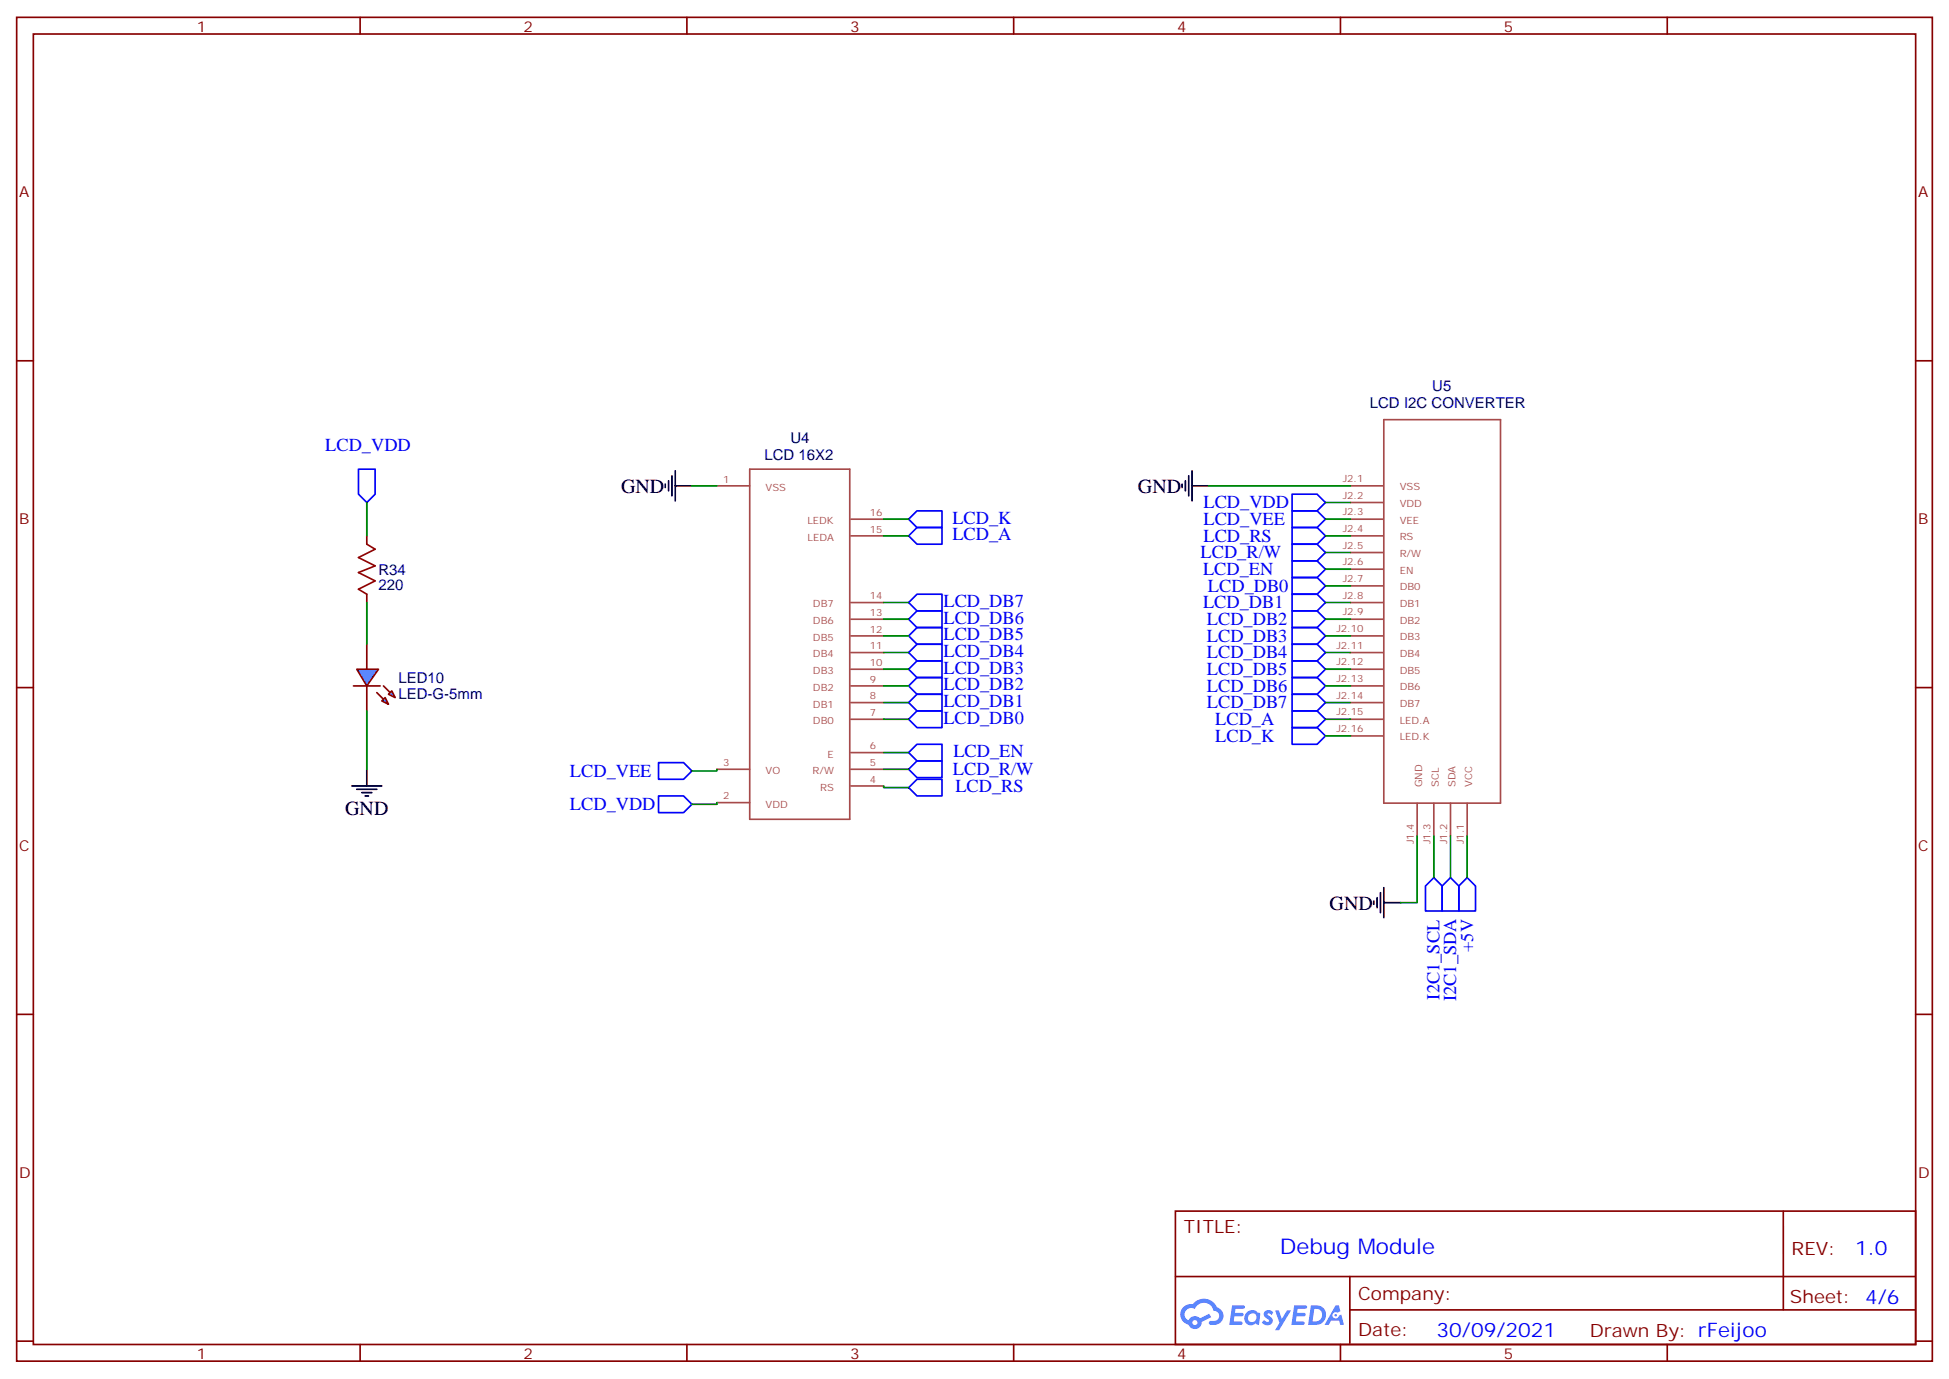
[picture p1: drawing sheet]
<svg xmlns="http://www.w3.org/2000/svg" width="412mm" height="292mm" viewBox="0 0 412 292" stroke-linecap="round" stroke-linejoin="round" font-family="sans-serif">
<g fill="none" stroke="#870000" stroke-width=".35">
<path d="M3.5 3.7h405.4v284.3h-405.4zM7.1 7.2h398.2v277.3h-398.2zM76.2 3.7v3.5M145.3 3.7v3.5M214.5 3.7v3.5M283.6 3.7v3.5M352.8 3.7v3.5M3.5 76.3h3.6M405.3 76.3h3.6M3.5 145.5h3.6M405.3 145.5h3.6M3.5 214.6h3.6"/>
<path d="M405.3 214.6h3.6M248.7 256.3h156.6v28.2h-156.6zM377.3 256.3v20.9M248.7 270.1h156.5M285.6 277.2h119.6M285.6 270.1v14.1M3.5 283.8h3.6M76.2 284.5v3.5M145.3 284.5v3.5M214.5 284.5v3.5M283.6 284.5v3.5M352.8 284.5v3.5"/>
<path d="M405.3 283.8h3.6"/>
</g>
<g fill="#5487ff">
<path d="M267.7 277.4a1.22 1.22 0 0 1 1.7 .3l-.4 .6a.47 .47 0 0 0-.3-.4 .47 .47 0 0 0-.5 .2v.1a1.55 1.55 0 0 1 1.1 1.5 1.34 1.34 0 0 1-2.3 .1l.5-.5 .7 .4a.29 .29 0 0 0 .3-.2 .29 .29 0 0 0-.2-.4 1.04 1.04 0 0 1-.6-1.7z"/>
<path d="M260.7 276.2h2.1a.43 .43 0 0 1 .5 .1 .43 .43 0 0 1 .1 .4l-.3 .2h-1.7l-.1 .9h1.5a.37 .37 0 0 1 .3 .4 .37 .37 0 0 1-.3 .3h-1.6l-.2 1.1h1.3a.43 .43 0 0 1 .5 .1 .43 .43 0 0 1 .1 .5l-.3 .1h-2.5z"/>
<path d="M273.8 276.2h2.2a.43 .43 0 0 1 .4 .1 .43 .43 0 0 1 .1 .4l-.3 .2h-1.6l-.2 .9h1.6a.37 .37 0 0 1 .3 .4 .37 .37 0 0 1-.4 .3h-1.6l-.1 1.1h1.3a.43 .43 0 0 1 .4 .1 .43 .43 0 0 1 .1 .5l-.3 .1h-2.4z"/>
<path d="M282.6 276.2h.7l.3 1.2-.6 .4a.69 .69 0 0 0-1 .2 .69 .69 0 0 0 .4 1 .69 .69 0 0 0 .9-.6l.5-.3 .6 2.2h-.8l-.2-.9h-1.8l-.5 .9h-.8z"/>
<path d="M269.8 277.3h.8l.6 1.8 1.1-1.8h.9l-2.6 4.2h-.8l.9-1.6z"/>
<path d="M277.4 276.2l-.6 4.1h1.3a2.11 2.11 0 0 0 2.5-2.1 2.11 2.11 0 0 0-2.5-2zM278.1 276.9a1.39 1.39 0 0 1 1.7 1.4 1.39 1.39 0 0 1-1.8 1.3h-.3z"/>
<path d="M263.7 277.8a1.47 1.47 0 0 0-.1 2.1 1.47 1.47 0 0 0 2.1 .1l.7 .3 .3-2.3-.2-.2h-.4a1.49 1.49 0 0 0-2.4 0zM264.4 278.2a.92 .92 0 0 1 1.5 .5 .92 .92 0 0 1-1.3 1 .9 .9 0 0 1-.2-1.5z"/>
<path d="M250.4 276.6a2.18 2.18 0 0 0 1.1 3.7 1.44 1.44 0 0 0 1.6 .9 1.44 1.44 0 0 0 1.2-1.5l2-1-.5-.7-1.9 .9a1.47 1.47 0 0 0-2.4 .5 1.39 1.39 0 0 1-.7-2 1.39 1.39 0 0 1 2-.4 2.08 2.08 0 0 1 2.2-1.3 2.08 2.08 0 0 1 1.8 1.7 1.07 1.07 0 0 1 1.2 .9 1.07 1.07 0 0 1-1 1.2h-.7a.43 .43 0 0 0-.5 .4 .43 .43 0 0 0 .4 .4 2 2 0 0 0 2.4-1 2 2 0 0 0-.7-2.5l-.4-.2a2.98 2.98 0 0 0-5.1-.7l-1.1 .1zM252.3 279.9a.55 .55 0 0 1 1.1 0 .55 .55 0 0 1-1.1 0z"/>
<circle cx="282.6" cy="278.3" r=".26"/>
</g>
<g fill="none" stroke="#a64a4a" stroke-width=".35">
<path d="M158.6 99.3h21.2v74.1h-21.2zM292.8 88.8h24.7v81.1h-24.7zM151.7 102.8h6.9M180 109.9h7M180 113.4h7M285.8 102.8h6.9M285.8 106.3h6.9M285.8 109.9h6.9M285.8 113.4h6.9M285.8 116.9h6.9M180 127.5h7M180 131h7"/>
<path d="M180 134.5h7M180 138.1h7M285.8 124h6.9M285.8 127.5h6.9M285.8 131h6.9M285.8 134.5h6.9M285.8 138.1h6.9M285.8 120.4h6.9M180 141.6h7M180 145.1h7M180 148.7h7M180 152.2h7"/>
<path d="M180 159.2h7M285.8 141.6h6.9M285.8 145.1h6.9M285.8 148.7h6.9M285.8 152.2h6.9M285.8 155.7h6.9M151.7 169.8h6.9M151.7 162.8h6.9M180 166.3h7M180 162.8h7M299.9 169.9v7M303.4 169.9v7"/>
<path d="M306.9 169.9v7M310.4 169.9v7"/>
</g>
<path d="M77.6 115.1l1.8 1.1-3.6 1.8 3.6 1.7-3.6 1.4 3.6 1.8-3.6 1.8 1.8 1" fill="none" stroke="#a10000" stroke-width=".35"/>
<path d="M77.6 113.4v1.7M77.6 125.7v1.8M77.6 136.3v5.3M77.6 145.1v5.3" fill="none" stroke="#870000" stroke-width=".35"/>
<g fill="#09f" stroke="#870000" stroke-width=".35">
<path d="M80.8 148.3l.7-.7 .7 1.4z"/>
<path d="M82.2 146.9l.7-.7 .7 1.4z"/>
</g>
<g fill="#870000" stroke="#870000" stroke-width=".35">
<path d="M79.7 146.5l1.4 1.5z"/>
<path d="M81.1 145.1l1.4 1.4z"/>
</g>
<path d="M74.8 145.1h5.6z" fill="#f00" stroke="#870000" stroke-width=".35"/>
<path d="M75.5 141.6h4.6l-2.5 3.5z" fill="#09f" stroke="#870000" stroke-width=".35"/>
<g fill="none" stroke="#000" stroke-width=".35">
<path d="M142.9 99.6v6.4M252.2 99.6v6.4M140.8 102.4v.8M141.5 101.7v2.2M142.2 100.7v4.2M142.9 102.8h3.5M250.1 102.4v.8M250.8 101.7v2.2M251.5 100.7v4.2M252.2 102.8h3.6M74.4 166.3h6.4M75.5 167h4.2"/>
<path d="M76.6 167.7h2.1M77.3 168.4h.7M77.6 162.8v3.5M290.7 190.6v.7M291.4 189.9v2.2M292.1 188.9v4.2M292.8 191h3.5M292.8 187.8v6.4"/>
</g>
<g fill="none" stroke="#00f" stroke-width=".35">
<path d="M75.8 99.3h3.6v5.3l-1.8 1.7-1.8-1.7zM192.3 109.9l1.7-1.8h5.3v3.5h-5.3zM192.3 113.4l1.7-1.8h5.3v3.5h-5.3zM273.4 118.7h5.3l1.8 1.7-1.8 1.8h-5.3zM273.4 115.1h5.3l1.8 1.8-1.8 1.8h-5.3zM273.4 111.6h5.3l1.8 1.8-1.8 1.7h-5.3zM273.4 108.1h5.3l1.8 1.8-1.8 1.7h-5.3zM273.4 104.6h5.3l1.8 1.7-1.8 1.8h-5.3zM192.3 127.5l1.7-1.8h5.3v3.6h-5.3zM192.3 131l1.7-1.7h5.3v3.5h-5.3zM192.3 134.5l1.7-1.7h5.3v3.5h-5.3zM192.3 138.1l1.7-1.8h5.3v3.5h-5.3z"/>
<path d="M273.4 139.8h5.3l1.8 1.8-1.8 1.8h-5.3zM273.4 136.3h5.3l1.8 1.8-1.8 1.7h-5.3zM273.4 132.8h5.3l1.8 1.7-1.8 1.8h-5.3zM273.4 129.3h5.3l1.8 1.7-1.8 1.8h-5.3zM273.4 125.7h5.3l1.8 1.8-1.8 1.8h-5.3zM273.4 122.2h5.3l1.8 1.8-1.8 1.7h-5.3zM192.3 141.6l1.7-1.8h5.3v3.6h-5.3zM192.3 145.1l1.7-1.7h5.3v3.5h-5.3zM192.3 148.7l1.7-1.8h5.3v3.5h-5.3zM192.3 152.2l1.7-1.8h5.3v3.6h-5.3zM192.3 159.2l1.7-1.7h5.3v3.5h-5.3zM273.4 154h5.3l1.8 1.7-1.8 1.8h-5.3z"/>
<path d="M273.4 150.4h5.3l1.8 1.8-1.8 1.8h-5.3zM273.4 146.9h5.3l1.8 1.8-1.8 1.7h-5.3zM273.4 143.4h5.3l1.8 1.7-1.8 1.8h-5.3zM139.3 161.4h5.3l1.8 1.7-1.8 1.8h-5.3zM139.3 168.4h5.3l1.8 1.8-1.8 1.7h-5.3zM192.3 162.8l1.7-1.8h5.3v3.5h-5.3zM192.3 166.7l1.7-1.8h5.3v3.5h-5.3zM303.4 185.7l1.8 1.8v5.3h-3.6v-5.3zM306.9 185.7l1.8 1.8v5.3h-3.5v-5.3zM310.4 185.7l1.8 1.8v5.3h-3.5v-5.3z"/>
</g>
<g fill="none" stroke="#008700" stroke-width=".35">
<path d="M77.6 106.3v7.1M146.4 102.8h5.3M187 113.4h5.3M187 109.9h5.3M255.8 102.8h30M280.5 113.4h5.3M280.5 109.9h5.3M280.5 116.9h5.3M280.5 106.3h5.3M77.6 127.5v8.8M187 138.1h5.3M187 134.5h5.3"/>
<path d="M187 131h5.3M187 127.5h5.3M280.5 138.1h5.3M280.5 134.5h5.3M280.5 131h5.3M280.5 127.5h5.3M280.5 124h5.3M280.5 120.4h5.3M77.6 150.4v12.4M187 152.2h5.3M187 148.7h5.3M187 145.1h5.3"/>
<path d="M187 141.6h5.3M187 159.2h5.3M280.5 155.7h5.3M280.5 152.2h5.3M280.5 148.7h5.3M280.5 145.1h5.3M280.5 141.6h5.3M151.7 162.8v.3h-5.3M151.7 169.8v.4h-5.3M187 166.3v.4h5.3M187 162.8h5.3M299.9 176.9v14.1h-3.6"/>
<path d="M303.4 176.9v8.8M306.9 176.9v8.8M310.4 176.9v8.8"/>
</g>
<text font-size="4.6" fill="#00f" x="270.8" y="265.3">Debug Module</text>
<g font-size="4.2">
<text x="131.4" y="104.4">GND</text>
<text x="240.8" y="104.4">GND</text>
<text x="73" y="172.5">GND</text>
<text x="281.3" y="192.5">GND</text>
</g>
<g font-size="4.2" fill="#00f">
<text x="392.5" y="265.5">1.0</text>
<text x="304" y="282.9">30/09/2021</text>
</g>
<g font-size="3.9" fill="#00f">
<text x="68.8" y="95.3">LCD_VDD</text>
<text x="254.7" y="107.6">LCD_VDD</text>
<text x="201.5" y="110.8">LCD_K</text>
<text x="254.7" y="111.1">LCD_VEE</text>
<text x="201.5" y="114.3">LCD_A</text>
<text x="254" y="118.1">LCD_R/W</text>
<text x="254.7" y="114.6">LCD_RS</text>
<text x="254.6" y="121.7">LCD_EN</text>
<text x="255.6" y="125.2">LCD_DB0</text>
<text x="199.6" y="128.4">LCD_DB7</text>
<text x="199.6" y="132">LCD_DB6</text>
<text x="254.6" y="128.7">LCD_DB1</text>
<text x="199.6" y="135.5">LCD_DB5</text>
<text x="255.4" y="135.8">LCD_DB3</text>
<text x="255.4" y="132.3">LCD_DB2</text>
<text x="199.6" y="139">LCD_DB4</text>
<text x="199.6" y="142.5">LCD_DB3</text>
<text x="255.4" y="142.8">LCD_DB5</text>
<text x="255.4" y="139.3">LCD_DB4</text>
<text x="199.6" y="149.6">LCD_DB1</text>
<text x="199.6" y="146.1">LCD_DB2</text>
<text x="255.4" y="149.9">LCD_DB7</text>
<text x="255.4" y="146.4">LCD_DB6</text>
<text x="199.6" y="153.1">LCD_DB0</text>
<text x="257.1" y="153.4">LCD_A</text>
<text x="201.7" y="160.2">LCD_EN</text>
<text x="257.1" y="156.9">LCD_K</text>
<text x="120.6" y="164.4">LCD_VEE</text>
<text x="201.6" y="164">LCD_R/W</text>
<text x="202.1" y="167.6">LCD_RS</text>
<text x="120.6" y="171.4">LCD_VDD</text>
<text x="311.7" y="201.4" transform="rotate(-90 311.7 201.4)">+5V</text>
<text x="304.6" y="211.5" transform="rotate(-90 304.6 211.5)">I2C1_SCL</text>
<text x="308.1" y="211.8" transform="rotate(-90 308.1 211.8)">I2C1_SDA</text>
</g>
<g font-size="3.9" fill="#800">
<text x="250.5" y="260.8">TITLE:</text>
<text x="379.1" y="265.5">REV:</text>
<text x="287.4" y="275">Company:</text>
<text x="378.7" y="275.7">Sheet: 4/6</text>
<text x="287.4" y="282.7">Date:</text>
<text x="336.4" y="282.8">Drawn By: rFeijoo</text>
</g>
<g font-size="3.2" fill="#800">
<text x="41.6" y="6.7">1</text>
<text x="110.8" y="6.7">2</text>
<text x="179.9" y="6.7">3</text>
<text x="249.1" y="6.7">4</text>
<text x="318.2" y="6.7">5</text>
<text x="4.1" y="41.8">A</text>
<text x="405.9" y="41.8">A</text>
<text x="4.1" y="110.9">B</text>
<text x="405.9" y="110.9">B</text>
<text x="4.1" y="180.1">C</text>
<text x="405.9" y="180.1">C</text>
<text x="4.1" y="249.2">D</text>
<text x="405.9" y="249.2">D</text>
<text x="41.6" y="287.5">1</text>
<text x="110.8" y="287.5">2</text>
<text x="179.9" y="287.5">3</text>
<text x="249.1" y="287.5">4</text>
<text x="318.2" y="287.5">5</text>
</g>
<g font-size="3.2" fill="#000080">
<text x="303" y="82.8">U5</text>
<text x="289.8" y="86.3">LCD I2C CONVERTER</text>
<text x="167.2" y="93.7">U4</text>
<text x="161.7" y="97.2">LCD 16X2</text>
<text x="80.1" y="124.9">220</text>
<text x="80.1" y="121.6">R34</text>
<text x="84.3" y="147.8">LED-G-5mm</text>
<text x="84.3" y="144.5">LED10</text>
</g>
<g font-size="2.1" fill="#a54b4b">
<text x="284.1" y="102">J2.1</text>
<text x="153" y="102.1">1</text>
<text x="162" y="103.8">VSS</text>
<text x="284.1" y="105.5">J2.2</text>
<text x="296.2" y="103.7">VSS</text>
<text x="296.2" y="107.3">VDD</text>
<text x="170.8" y="110.9">LEDK</text>
<text x="184.1" y="109.2">16</text>
<text x="184.1" y="112.7">15</text>
<text x="284.1" y="109.1">J2.3</text>
<text x="284.1" y="112.6">J2.4</text>
<text x="296.2" y="110.8">VEE</text>
<text x="170.9" y="114.4">LEDA</text>
<text x="284.1" y="116.1">J2.5</text>
<text x="284.1" y="119.6">J2.6</text>
<text x="296.2" y="114.3">RS</text>
<text x="296.2" y="117.8">R/W</text>
<text x="284.1" y="123.2">J2.7</text>
<text x="296.2" y="124.9">DB0</text>
<text x="296.2" y="121.4">EN</text>
<text x="172" y="128.5">DB7</text>
<text x="184.1" y="130.3">13</text>
<text x="184.1" y="126.8">14</text>
<text x="284.1" y="126.7">J2.8</text>
<text x="284.1" y="130.2">J2.9</text>
<text x="296.2" y="128.4">DB1</text>
<text x="296.2" y="132">DB2</text>
<text x="172" y="135.6">DB5</text>
<text x="172" y="132.1">DB6</text>
<text x="184.1" y="137.4">11</text>
<text x="184.1" y="133.9">12</text>
<text x="282.8" y="133.7">J2.10</text>
<text x="282.8" y="137.3">J2.11</text>
<text x="296.2" y="135.5">DB3</text>
<text x="172" y="142.6">DB3</text>
<text x="172" y="139.1">DB4</text>
<text x="184.1" y="140.9">10</text>
<text x="282.8" y="140.8">J2.12</text>
<text x="296.2" y="139">DB4</text>
<text x="296.2" y="142.5">DB5</text>
<text x="172" y="149.7">DB1</text>
<text x="172" y="146.2">DB2</text>
<text x="184.1" y="148">8</text>
<text x="184.1" y="144.4">9</text>
<text x="282.8" y="144.3">J2.13</text>
<text x="282.8" y="147.9">J2.14</text>
<text x="296.2" y="146.1">DB6</text>
<text x="296.2" y="149.6">DB7</text>
<text x="172" y="153.2">DB0</text>
<text x="184.1" y="151.5">7</text>
<text x="282.8" y="151.4">J2.15</text>
<text x="282.8" y="154.9">J2.16</text>
<text x="296.2" y="153.1">LED.A</text>
<text x="175.1" y="160.3">E</text>
<text x="184.1" y="158.5">6</text>
<text x="296.2" y="156.6">LED.K</text>
<text x="153" y="162.1">3</text>
<text x="162" y="163.8">VO</text>
<text x="171.9" y="163.8">R/W</text>
<text x="173.5" y="167.3">RS</text>
<text x="184.1" y="165.6">4</text>
<text x="184.1" y="162.1">5</text>
<text x="300.9" y="166.6" transform="rotate(-90 300.9 166.6)">GND</text>
<text x="304.4" y="166.6" transform="rotate(-90 304.4 166.6)">SCL</text>
<text x="308" y="166.6" transform="rotate(-90 308 166.6)">SDA</text>
<text x="311.5" y="166.6" transform="rotate(-90 311.5 166.6)">VCC</text>
<text x="153" y="169.1">2</text>
<text x="162" y="170.9">VDD</text>
<text x="299.2" y="178.6" transform="rotate(-90 299.2 178.6)">J1.4</text>
<text x="302.7" y="178.6" transform="rotate(-90 302.7 178.6)">J1.3</text>
<text x="306.2" y="178.6" transform="rotate(-90 306.2 178.6)">J1.2</text>
<text x="309.7" y="178.6" transform="rotate(-90 309.7 178.6)">J1.1</text>
</g>
</svg>
